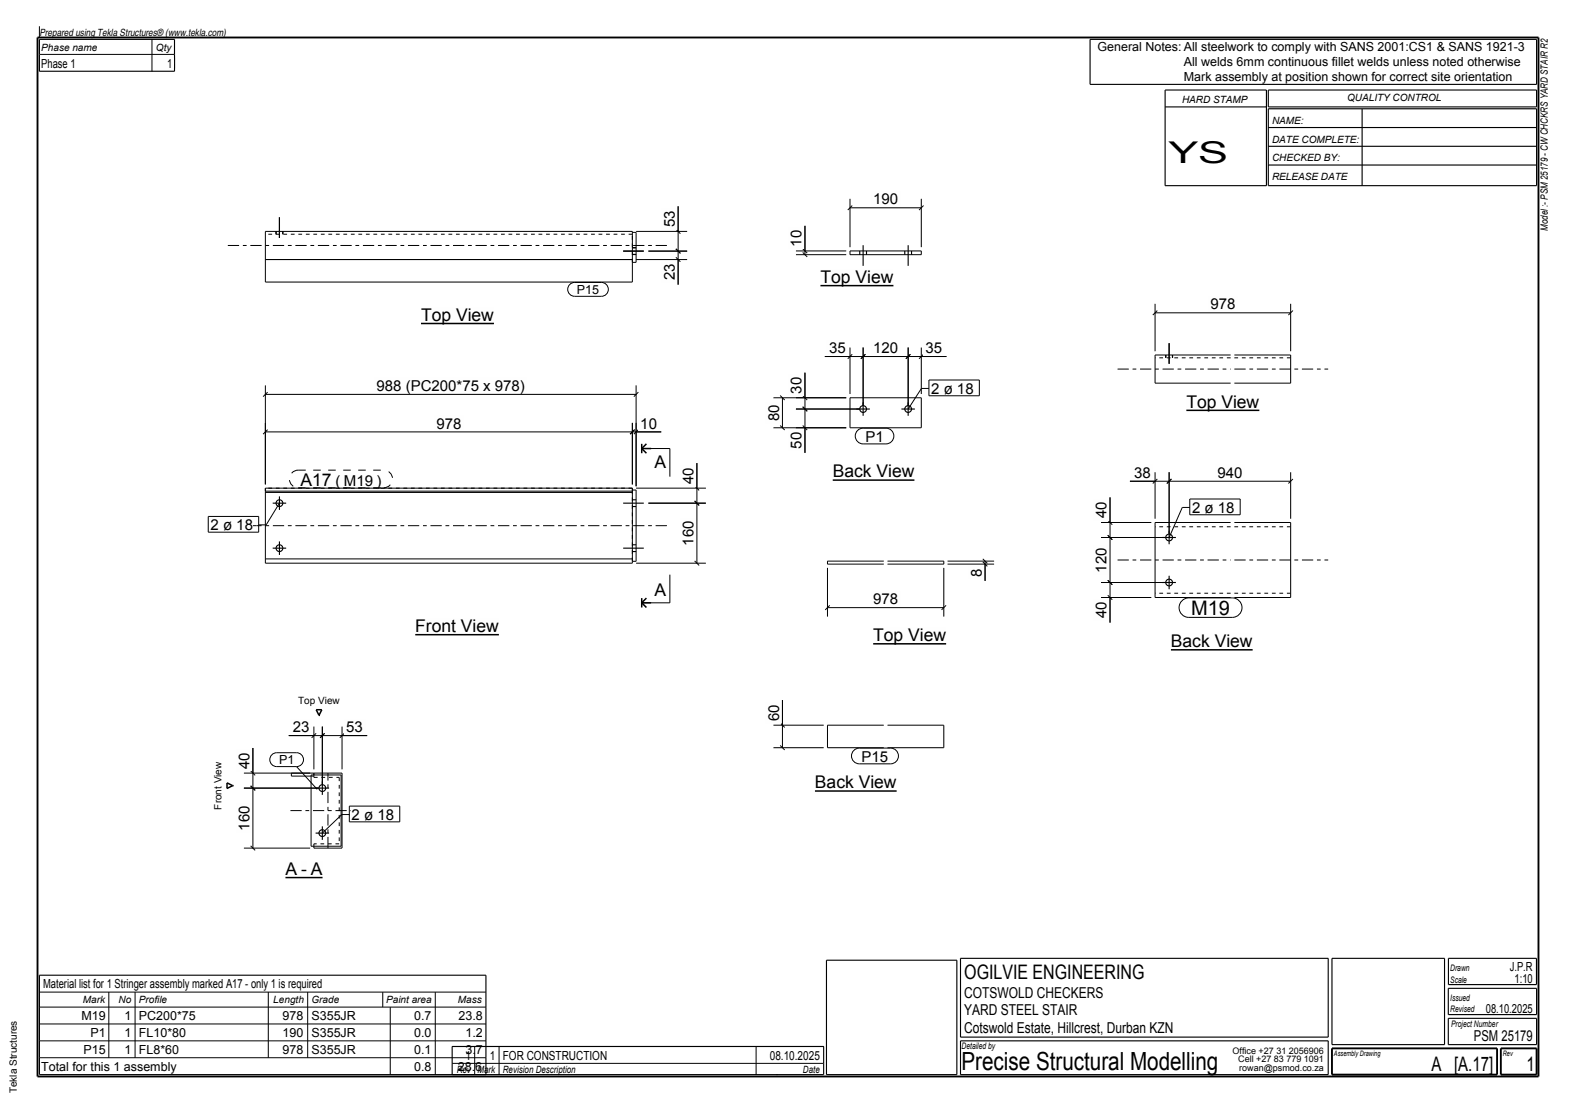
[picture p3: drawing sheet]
<svg xmlns="http://www.w3.org/2000/svg" width="420mm" height="297mm" viewBox="0 0 420 297" stroke-linecap="round" stroke-linejoin="round" font-family="sans-serif">
<path d="M10 10h400v277h-400z" fill="none" stroke="#000" stroke-width=".5"/>
<path d="M110.7 169.2h22.3" fill="none" stroke="#000" stroke-width=".4"/>
<path d="M110.7 165h22.3v3.5h-22.3z" fill-rule="evenodd" fill="#fefefb"/>
<path d="M112.2 86.2h19.4" fill="none" stroke="#000" stroke-width=".4"/>
<path d="M112.2 82h19.4v3.5h-19.4z" fill-rule="evenodd" fill="#fefefb"/>
<path d="M76.1 234h9.9" fill="none" stroke="#000" stroke-width=".4"/>
<g fill="#fefefb">
<path d="M76.1 229.7h3.1v3.5h-3.1z" fill-rule="evenodd"/>
<path d="M80.2 229.7h1.6v3.5h-1.6z" fill-rule="evenodd"/>
<path d="M82.8 229.7h3.2v3.5h-3.2z" fill-rule="evenodd"/>
</g>
<path d="M218.6 76.1h19.5M84.3 189.2h1.5l-.8 1.5zM60.5 208.7l1.5 .8-1.5 .7z" fill="none" stroke="#000" stroke-width=".4"/>
<path d="M218.6 71.9h19.5v3.5h-19.5z" fill-rule="evenodd" fill="#fefefb"/>
<path d="M221.9 128h21.8" fill="none" stroke="#000" stroke-width=".4"/>
<path d="M221.9 123.7h21.8v3.5h-21.8z" fill-rule="evenodd" fill="#fefefb"/>
<path d="M232.7 171.6h19.4" fill="none" stroke="#000" stroke-width=".4"/>
<path d="M232.7 167.4h19.4v3.5h-19.4z" fill-rule="evenodd" fill="#fefefb"/>
<path d="M217.2 210.9h21.8" fill="none" stroke="#000" stroke-width=".4"/>
<path d="M217.2 206.6h21.8v3.5h-21.8z" fill-rule="evenodd" fill="#fefefb"/>
<path d="M316.2 109.4h19.4" fill="none" stroke="#000" stroke-width=".4"/>
<path d="M316.2 105.2h19.4v3.5h-19.4z" fill-rule="evenodd" fill="#fefefb"/>
<path d="M312 173.2h21.8" fill="none" stroke="#000" stroke-width=".4"/>
<path d="M312 169h21.8v3.5h-21.8z" fill-rule="evenodd" fill="#fefefb"/>
<g fill="none" stroke="#000" stroke-width=".27" stroke-dasharray="1 1 1 1" stroke-linecap="butt">
<path d="M168.5 69.9v-8M168.5 62.4h-97.8M328 95.4h-20.2M344 95.4h-15M70.7 130.1v.8M168.5 130.9v-.3M168.5 130.6v-.5M168.5 130.1h-97.8M168.5 149.6v-18.7M328 140.4h-20.2M328 158.2h-20.2M344 140.4h-15"/>
<path d="M344 158.2h-15M82.9 206.9h.7M83.6 206.6v.3M83.6 206.9v.4M83.6 207.3h6.8M90.4 207.3v17.7M83.6 225.6v-.6M90.4 225h-6.8"/>
</g>
<g fill="none" stroke="#000" stroke-width=".27">
<path d="M10.5 7v3M10.5 14.5h36M40.5 10.5v8.5M180.7 55v20.9M226.5 53v12.9M226.5 55.4h19M227.1 54.8l-1.2 1.2M245.5 53v12.9M246.1 54.8l-1.2 1.2M70.7 61.7h97.8v13.5h-97.8zM70.7 69.2h97.8M168.5 61.9h1v8h-1"/>
<path d="M169.5 69.2h13.6M169.5 61.7h13.6M172.8 66.9h10.3M180.1 66.3l1.2 1.2M180.1 61.1l1.2 1.2M180.1 68.6l1.2 1.2M212.1 66.9h13.4M212.1 67.9h13.4M213.9 67.3l1.2 1.2M213.9 66.3l1.2 1.2M214.5 60.2v7.7M226.5 66.9h19v1h-19z"/>
<path d="M214.5 99.4v21.3M219.8 95.1h32.4M226.5 92.7v12.4M227.1 94.4l-1.2 1.3M230 92.7v15.4M230.6 94.4l-1.2 1.3M242 92.7v15.4M242.6 94.4l-1.2 1.3M245.5 92.7v12.4M246.1 94.4l-1.2 1.3M307.8 81v12.7M307.8 83.4h36.2"/>
<path d="M308.4 82.8l-1.2 1.2M328 94.7h-20.2v7.5h20.2M329 94.7h15v7.5h-15M344 81v12.7M344.6 82.8l-1.2 1.2M70.7 102.7v26.4M70.7 115.1h105.5M70.7 105.1h98.8M71.3 114.5l-1.2 1.2M71.3 104.5l-1.2 1.2M168.5 112.7v16.4M169.1 114.5l-1.2 1.2"/>
<path d="M169.5 102.7v26.9M170.1 114.5l-1.2 1.2M170.1 104.5l-1.2 1.2M171 119.6h7.5v7.5M206.1 106.1h19.4M206.1 114h19.4M207.9 113.4l1.2 1.2M207.9 105.5l1.2 1.2M208.5 106.1v7.9M212.1 109.1h16.9M213.9 108.4l1.2 1.3M213.9 105.5l1.2 1.2"/>
<path d="M213.9 113.4l1.2 1.2M226.5 106.1h19v7.9h-19zM247.6 103.6h-2l-3.6 5.5M70.7 130.1h97.8v20h-97.8zM70.7 130.9h97.8M70.7 131.3h97.8M74.5 134.1l-3.6 5.8h-2M168.5 130.6h1v19h-1M169.5 130.1h18.6M172.8 134.1h15.3M185.1 133.5l1.2 1.2M185.1 129.5l1.2 1.2"/>
<path d="M185.7 123.5v26.6M293.4 139.3h13.4M295.2 138.7l1.2 1.2M295.8 132.6v33.4M301.1 128.3h42.9M307.8 125.9v12.4M308.4 127.7l-1.2 1.2M311.6 125.9v16.4M312.2 127.7l-1.2 1.2M317.1 135.3h-2l-3.5 8M328 139.3h-20.2v20h20.2M329 139.3h15v20h-15"/>
<path d="M344 125.9v12.4M344.6 127.7l-1.2 1.2M70.7 149h97.8M169.5 150.1h18.6M178.5 153.2v7.5h-7.5M185.1 149.5l1.2 1.2M220.5 151.4v13M235.5 149.6h-15v.8h15M236.5 149.6h15v.8h-15M251.5 151.4v13M252.5 149.6h12.4M252.5 150.4h12.4"/>
<path d="M261.9 149.8l1.2 1.2M261.9 149l1.2 1.2M262.5 149.6v5.3M293.4 159.3h13.4M293.4 143.3h17.2M293.4 155.3h17.2M295.2 142.7l1.2 1.2M295.2 154.7l1.2 1.2M295.2 158.7l1.2 1.2M220.5 162h31M221.1 161.4l-1.2 1.2M252.1 161.4l-1.2 1.2"/>
<path d="M67.4 199.4v26.7M77 196.1h20.8M83.6 193.7v11.4M84.2 195.5l-1.1 1.2M85.9 193.7v15.4M86.5 195.5l-1.2 1.2M91.2 193.7v11.4M91.7 195.5l-1.1 1.2M206.1 193.3h13.4M206.1 199.3h13.4M207.9 198.7l1.2 1.2M207.9 192.7l1.2 1.2"/>
<path d="M208.5 186.6v12.7M235.5 193.3h-15v6h15M236.5 193.3h15v6h-15M65 206.1h26.2v20h-7.6v-.5M65 210.1h19.9M66.8 209.5l1.2 1.2M66.8 205.5l1.2 1.2M77.6 206.1v.8h5.3M79 204.4l5.5 6M82.9 206.6h8v19h-8zM83.6 206.1v.5M93.1 217.2h-2l-5.2 4.9"/>
<path d="M65 226.1h17.6M66.8 225.5l1.2 1.2M10.5 264.5h119M10.5 268.5h119M10.5 273h119M10.5 277.5h119M29 264.5v17.5M36 264.5v17.5M71.5 264.5v17.5M82 264.5v17.5M102 264.5v4M104 268.5v18"/>
<path d="M116 264.5v22M120.5 279h99M126.5 279v7.5M133 279v7.5M201.5 279v7.5M10.5 282h119M120.5 283.5h99M207 286.5h.1"/>
</g>
<path d="M60.7 65.4h117.8M297.8 98.4h30.2M329 98.4h25M60.7 140.1h117.8M297.8 149.3h30.2M329 149.3h25M77.4 216.1h20M87.4 226.1v-20" fill="none" stroke="#000" stroke-width=".27" stroke-dasharray="3 1 1 1" stroke-linecap="butt"/>
<g fill="none" stroke="#000" stroke-width=".3">
<path d="M10.5 10.5h36v8.5h-36zM290.5 10.5h119v12h-119zM310.5 24h27v25.5h-27zM310.5 28.5h27M338 24h71.5v4.5h-71.5zM338 29h71.5v20.5h-71.5zM338 34h71.5M338 39h71.5M363 29v20.5M74.5 57.9v5.5M338 44h71.5M73.6 61.7v.7"/>
<path d="M75.4 61.7v.7M166.1 66.9h5.5M168.5 67.8h1M168.5 66h1M229.1 66.9v1M230 65.4v5.5M230.9 66.9v1M241.1 66.9v1M242 65.4v5.5M242.9 66.9v1M310.7 94.7v.7M311.6 91.5v5.5"/>
<path d="M312.5 94.7v.7M228.2 109.1h3.6M230 107.2v3.6M240.2 109.1h3.6M242 107.2v3.6M72.7 134.1h3.6M74.5 132.3v3.6M166.1 134.1h5.5M168.5 135h1M168.5 133.2h1M72.7 146.1h3.6M74.5 144.3v3.6"/>
<path d="M166.1 146.1h5.5M168.5 147h1M168.5 145.2h1M309.8 155.3h3.6M309.8 143.3h3.6M311.6 141.5v3.6M311.6 153.5v3.6M84.1 210.1h3.6M85.9 208.3v3.6M84.1 222.1h3.6M85.9 220.3v3.6M220.2 256h34.8v30.5h-34.8z"/>
<path d="M256 255.5h98v21h-98zM355 255.5h30v23h-30zM386 255.5h23.5v7h-23.5zM256 277.5h98v9h-98zM386 263.5h23.5v7h-23.5zM386 271.5h23.5v7h-23.5zM120.5 286.5v-7.5h99v7.5h-209v-26.5h119v26.5"/>
<circle cx="230" cy="109.1" r=".9"/>
<circle cx="242" cy="109.1" r=".9"/>
<circle cx="74.5" cy="134.1" r=".9"/>
<circle cx="74.5" cy="146.1" r=".9"/>
<circle cx="311.6" cy="143.3" r=".9"/>
<circle cx="311.6" cy="155.3" r=".9"/>
<circle cx="85.9" cy="210.1" r=".9"/>
<circle cx="85.9" cy="222.1" r=".9"/>
</g>
<path d="M355 279.5h44v7h-44zM400 279.5h9.5v7h-9.5z" fill="none" stroke="#000" stroke-width=".5"/>
<g fill="#fefefb">
<path d="M56.1 138.3h11.3v3h-11.3z" fill-rule="evenodd"/>
<path d="M56.1 138.3h11.3v3h-11.3z" fill-rule="evenodd"/>
</g>
<path d="M68.3 138.3v3" fill="none" stroke="#fefefb" stroke-width=".27"/>
<path d="M55.5 137.7h13.4v4.2h-13.4z" fill="none" stroke="#000" stroke-width=".27"/>
<path d="M174.4 155.5h3.1v3.5h-3.1z" fill-rule="evenodd" fill="#fefefb"/>
<path d="M171 159.5v2.5M172.3 159.5l-1.3 1.2M171 160.7h2.5M171 160.7l1.3 1.3" fill="none" stroke="#000" stroke-width=".4"/>
<path d="M174.4 121.3h3.1v3.5h-3.1z" fill-rule="evenodd" fill="#fefefb"/>
<path d="M171 119.6h2.5M171 119.6l1.3 1.2M171 118.3v2.5M172.3 118.3l-1.3 1.3" fill="none" stroke="#000" stroke-width=".4"/>
<g fill="#fefefb">
<path d="M80.1 125.9h8.3v3.5h-8.3z" fill-rule="evenodd"/>
<path d="M80.1 125.9h8.3v3.5h-8.3z" fill-rule="evenodd"/>
<path d="M89.4 126.4h1.4v3h-1.4z" fill-rule="evenodd"/>
<path d="M89.4 126.4h1.4v3h-1.4z" fill-rule="evenodd"/>
<path d="M91.7 126.4h7.7v3h-7.7z" fill-rule="evenodd"/>
<path d="M91.7 126.4h7.7v3h-7.7z" fill-rule="evenodd"/>
<path d="M100.3 126.4h1.4v3h-1.4z" fill-rule="evenodd"/>
<path d="M100.3 126.4h1.4v3h-1.4z" fill-rule="evenodd"/>
</g>
<path d="M79.5 130h22.8M79.5 125.3h22.8M79.5 125.3a2.35 2.35 0 0 0-2.4 2.4 2.35 2.35 0 0 0 2.4 2.3M102.3 130a2.35 2.35 0 0 0 2.3-2.3 2.35 2.35 0 0 0-2.3-2.4" fill="none" stroke="#000" stroke-width=".27" stroke-dasharray="2 2" stroke-linecap="butt"/>
<g fill="#fefefb">
<path d="M181.2 124h4.2v5.6h-4.2z" fill-rule="evenodd"/>
<path d="M181.2 138.2h4.2v7.9h-4.2z" fill-rule="evenodd"/>
<path d="M170 110.6h5.7v4.2h-5.7z" fill-rule="evenodd"/>
<path d="M115.7 110.6h7.9v4.2h-7.9z" fill-rule="evenodd"/>
<path d="M99.7 100.6h40.8v4.2h-40.8z" fill-rule="evenodd"/>
<path d="M153.7 75.9h6v2.5h-6z" fill-rule="evenodd"/>
<path d="M153.7 75.9h6v2.5h-6z" fill-rule="evenodd"/>
</g>
<path d="M151.8 75.8l1.3-.5h7.2a1.85 1.85 0 0 1 1.8 1.8 1.85 1.85 0 0 1-1.8 1.9h-7.2a1.85 1.85 0 0 1-1.7-1.1 1.85 1.85 0 0 1 .4-2.1z" fill="none" stroke="#000" stroke-width=".27"/>
<g fill="#fefefb">
<path d="M176.2 55.5h4.2v5.7h-4.2z" fill-rule="evenodd"/>
<path d="M176.2 69.7h4.2v5.7h-4.2z" fill-rule="evenodd"/>
<path d="M74.4 201.3h4v2.5h-4z" fill-rule="evenodd"/>
<path d="M74.4 201.3h4v2.5h-4z" fill-rule="evenodd"/>
</g>
<path d="M72.4 201.2l1.4-.5h5.2a1.85 1.85 0 0 1 1.9 1.8 1.85 1.85 0 0 1-1.9 1.9h-5.2a1.85 1.85 0 0 1-1.8-1.2 1.85 1.85 0 0 1 .4-2z" fill="none" stroke="#000" stroke-width=".27"/>
<g fill="#fefefb">
<path d="M93.7 215.5h11.3v3h-11.3z" fill-rule="evenodd"/>
<path d="M93.7 215.5h11.3v3h-11.3z" fill-rule="evenodd"/>
</g>
<path d="M105.9 215.5v3" fill="none" stroke="#fefefb" stroke-width=".27"/>
<path d="M93.1 214.9h13.4v4.2h-13.4z" fill="none" stroke="#000" stroke-width=".27"/>
<g fill="#fefefb">
<path d="M62.9 199.9h4.2v5.7h-4.2z" fill-rule="evenodd"/>
<path d="M62.9 214.2h4.2v7.8h-4.2z" fill-rule="evenodd"/>
<path d="M91.7 191.6h5.6v4.2h-5.6z" fill-rule="evenodd"/>
<path d="M77.5 191.6h5.6v4.2h-5.6z" fill-rule="evenodd"/>
<path d="M232.1 50.9h7.9v4.2h-7.9z" fill-rule="evenodd"/>
<path d="M210 60.7h4.2v5.7h-4.2z" fill-rule="evenodd"/>
<path d="M230.6 114.7h4.9v3.1h-4.9z" fill-rule="evenodd"/>
<path d="M230.6 114.7h4.9v3.1h-4.9z" fill-rule="evenodd"/>
</g>
<path d="M228.5 114.8l1-.6h.5h6.1a2.1 2.1 0 0 1 2.1 2 2.1 2.1 0 0 1-2.1 2.1h-6.1a2.1 2.1 0 0 1-1.9-1.2 2.1 2.1 0 0 1 .4-2.3z" fill="none" stroke="#000" stroke-width=".27"/>
<g fill="#fefefb">
<path d="M248.2 101.9h11.3v3h-11.3z" fill-rule="evenodd"/>
<path d="M248.2 101.9h11.3v3h-11.3z" fill-rule="evenodd"/>
</g>
<path d="M260.4 101.9v3" fill="none" stroke="#fefefb" stroke-width=".27"/>
<path d="M247.6 101.3h13.4v4.2h-13.4z" fill="none" stroke="#000" stroke-width=".27"/>
<g fill="#fefefb">
<path d="M210 99.9h4.2v5.6h-4.2z" fill-rule="evenodd"/>
<path d="M204 107.2h4.2v5.7h-4.2z" fill-rule="evenodd"/>
<path d="M210 114.6h4.2v5.6h-4.2z" fill-rule="evenodd"/>
<path d="M246 90.5h5.7v4.3h-5.7z" fill-rule="evenodd"/>
<path d="M232.1 90.5h7.9v4.3h-7.9z" fill-rule="evenodd"/>
<path d="M220.3 90.5h5.7v4.3h-5.7z" fill-rule="evenodd"/>
<path d="M258 150.9h4.2v3.4h-4.2z" fill-rule="evenodd"/>
<path d="M232.1 157.5h7.9v4.2h-7.9z" fill-rule="evenodd"/>
<path d="M229.6 200h7.1v3h-7.1z" fill-rule="evenodd"/>
<path d="M229.6 200h7.1v3h-7.1z" fill-rule="evenodd"/>
</g>
<path d="M227.5 200.1l1-.6 .5-.1h8.3a2.1 2.1 0 0 1 2.1 2.1 2.1 2.1 0 0 1-2.1 2.1h-8.3a2.1 2.1 0 0 1-1.9-1.3 2.1 2.1 0 0 1 .4-2.2z" fill="none" stroke="#000" stroke-width=".27"/>
<g fill="#fefefb">
<path d="M204 187.2h4.2v5.6h-4.2z" fill-rule="evenodd"/>
<path d="M322 78.9h7.8v4.2h-7.8z" fill-rule="evenodd"/>
<path d="M323.8 123.8h7.9v4.2h-7.9z" fill-rule="evenodd"/>
<path d="M317.4 160h10.4v4h-10.4z" fill-rule="evenodd"/>
<path d="M317.4 160h10.4v4h-10.4z" fill-rule="evenodd"/>
</g>
<path d="M314.8 160.4a2.6 2.6 0 0 1 2-1h11.6a2.6 2.6 0 0 1 2.6 2.6 2.6 2.6 0 0 1-2.6 2.6h-11.6a2.6 2.6 0 0 1-2.3-1.5 2.6 2.6 0 0 1 .3-2.7z" fill="none" stroke="#000" stroke-width=".27"/>
<g fill="#fefefb">
<path d="M317.7 133.6h11.3v3h-11.3z" fill-rule="evenodd"/>
<path d="M317.7 133.6h11.3v3h-11.3z" fill-rule="evenodd"/>
</g>
<path d="M329.9 133.6v3" fill="none" stroke="#fefefb" stroke-width=".27"/>
<path d="M317.1 133h13.4v4.2h-13.4z" fill="none" stroke="#000" stroke-width=".27"/>
<g fill="#fefefb">
<path d="M301.6 123.8h5.7v4.2h-5.7z" fill-rule="evenodd"/>
<path d="M291.3 133.1h4.2v5.7h-4.2z" fill-rule="evenodd"/>
<path d="M291.3 145.4h4.2v7.8h-4.2z" fill-rule="evenodd"/>
<path d="M291.3 159.8h4.2v5.7h-4.2z" fill-rule="evenodd"/>
</g>
<text font-size="8" x="311.4" y="43.5">YS</text>
<text font-size="6.7" x="256.3" y="285.3">Precise Structural Modelling</text>
<g font-size="5.3">
<text x="317.4" y="164">M19</text>
<text x="257" y="261">OGILVIE ENGINEERING</text>
<text x="381.5" y="285.5">A [A.17]</text>
<text x="406.8" y="285.5">1</text>
</g>
<g font-size="4.7">
<text x="218.6" y="75.4">Top View</text>
<text x="112.2" y="85.5">Top View</text>
<text x="316.2" y="108.6">Top View</text>
<text x="174.4" y="124.8">A</text>
<text x="80.1" y="129.4">A17</text>
<text x="221.9" y="127.2">Back View</text>
<text x="174.4" y="159">A</text>
<text x="110.7" y="168.5">Front View</text>
<text x="232.7" y="170.9">Top View</text>
<text x="312" y="172.5">Back View</text>
<text x="217.2" y="210.1">Back View</text>
<text x="76.1" y="233.2">A</text>
<text x="80.2" y="233.2">-</text>
<text x="82.8" y="233.2">A</text>
</g>
<g font-size="4">
<text x="232.7" y="54.5">190</text>
<text x="179.8" y="60.6" transform="rotate(-90 179.8 60.6)">53</text>
<text x="213.6" y="65.8" transform="rotate(-90 213.6 65.8)">10</text>
<text x="179.8" y="74.8" transform="rotate(-90 179.8 74.8)">23</text>
<text x="322.6" y="82.5">978</text>
<text x="220.9" y="94.2">35</text>
<text x="232.7" y="94.2">120</text>
<text x="246.6" y="94.2">35</text>
<text x="100.3" y="104.2">988 (PC200*75 x 978)</text>
<text x="213.6" y="104.9" transform="rotate(-90 213.6 104.9)">30</text>
<text x="248.2" y="104.9">2 ø 18</text>
<text x="207.6" y="112.3" transform="rotate(-90 207.6 112.3)">80</text>
<text x="116.3" y="114.2">978</text>
<text x="170.6" y="114.2">10</text>
<text x="213.6" y="119.6" transform="rotate(-90 213.6 119.6)">50</text>
<text x="230.6" y="117.7">P1</text>
<text x="89.4" y="129.4">( M19 )</text>
<text x="184.8" y="129" transform="rotate(-90 184.8 129)">40</text>
<text x="302.2" y="127.4">38</text>
<text x="324.4" y="127.4">940</text>
<text x="317.7" y="136.6">2 ø 18</text>
<text x="56.1" y="141.3">2 ø 18</text>
<text x="294.9" y="138.2" transform="rotate(-90 294.9 138.2)">40</text>
<text x="184.8" y="145.5" transform="rotate(-90 184.8 145.5)">160</text>
<text x="261.6" y="153.7" transform="rotate(-90 261.6 153.7)">8</text>
<text x="294.9" y="152.6" transform="rotate(-90 294.9 152.6)">120</text>
<text x="232.7" y="161.1">978</text>
<text x="294.9" y="164.9" transform="rotate(-90 294.9 164.9)">40</text>
<text x="78.1" y="195.2">23</text>
<text x="92.3" y="195.2">53</text>
<text x="207.6" y="192.2" transform="rotate(-90 207.6 192.2)">60</text>
<text x="229.6" y="203">P15</text>
<text x="66.5" y="205" transform="rotate(-90 66.5 205)">40</text>
<text x="66.5" y="221.4" transform="rotate(-90 66.5 221.4)">160</text>
<text x="93.7" y="218.5">2 ø 18</text>
<text x="257" y="266">COTSWOLD CHECKERS</text>
<text x="257" y="270.5">YARD STEEL STAIR</text>
<text x="257" y="275.5">Cotswold Estate, Hillcrest, Durban KZN</text>
<text x="392.8" y="277.5">PSM 25179</text>
</g>
<g font-size="3.3">
<text x="11" y="18">Phase 1</text>
<text x="44.5" y="18">1</text>
<text x="292.5" y="13.5">General Notes: All steelwork to comply with SANS 2001:CS1 &amp; SANS 1921-3</text>
<text x="315.5" y="17.5">All welds 6mm continuous fillet welds unless noted otherwise</text>
<text x="315.5" y="21.5">Mark assembly at position shown for correct site orientation</text>
<text x="153.7" y="78.4">P15</text>
<text x="74.4" y="203.8">P1</text>
<text x="11.5" y="263.5">Material list for 1 Stringer assembly marked A17 - only 1 is required</text>
<text x="402.4" y="258.7">J.P.R</text>
<text x="403.6" y="262">1:10</text>
<text x="21.7" y="272">M19</text>
<text x="33.1" y="272">1</text>
<text x="37" y="272">PC200*75</text>
<text x="75.3" y="272">978 S355JR</text>
<text x="110.4" y="272">0.7</text>
<text x="122.2" y="272">23.8</text>
<text x="396" y="270">08.10.2025</text>
<text x="22.2" y="281">P15</text>
<text x="24.1" y="276.5">P1</text>
<text x="33.1" y="281">1</text>
<text x="33.1" y="276.5">1</text>
<text x="37" y="281">FL8*60</text>
<text x="37" y="276.5">FL10*80</text>
<text x="75.3" y="281">978 S355JR</text>
<text x="75.3" y="276.5">190 S355JR</text>
<text x="110.4" y="281">0.1</text>
<text x="110.4" y="276.5">0.0</text>
<text x="124" y="281">3.7</text>
<text x="124" y="276.5">1.2</text>
<text x="11" y="285.5">Total for this 1 assembly</text>
<text x="110.4" y="285.5">0.8</text>
<text x="122" y="285.5">28.6</text>
<text x="124" y="282.5">1</text>
<text x="130.5" y="282.5">1 FOR CONSTRUCTION</text>
<text x="205.2" y="282.5">08.10.2025</text>
</g>
<g font-size="2.7">
<text x="10.5" y="9.5">Prepared using Tekla Structures® (www.tekla.com)</text>
<text x="11" y="13.5">Phase name</text>
<text x="41.6" y="13.5">Qty</text>
<text x="315" y="27.5">HARD STAMP</text>
<text x="359" y="27">QUALITY CONTROL</text>
<text x="339" y="33">NAME:</text>
<text x="339" y="38">DATE COMPLETE:</text>
<text x="339" y="43">CHECKED BY:</text>
<text x="339" y="48">RELEASE DATE</text>
<text x="412.5" y="61.5" transform="rotate(-90 412.5 61.5)">Model :- PSM 25179 - CW CHCKRS YARD STAIR R2</text>
<text x="79.5" y="187.7">Top View</text>
<text x="59" y="215.8" transform="rotate(-90 59 215.8)">Front View</text>
<text x="22.1" y="267.5">Mark</text>
<text x="31.6" y="267.5">No</text>
<text x="37" y="267.5">Profile</text>
<text x="72.8" y="267.5">Length</text>
<text x="83" y="267.5">Grade</text>
<text x="102.9" y="267.5">Paint area</text>
<text x="122" y="267.5">Mass</text>
<text x="121.7" y="286">Rev</text>
<text x="127.3" y="286">Mark</text>
<text x="134" y="286">Revision Description</text>
<text x="214" y="286">Date</text>
<text x="4.5" y="291.5" transform="rotate(-90 4.5 291.5)">Tekla Structures</text>
</g>
<g font-size="2.4">
<text x="386.5" y="262">Scale</text>
<text x="386.5" y="258.7">Drawn</text>
<text x="386.5" y="266.8">Issued</text>
<text x="386.5" y="269.8">Revised</text>
<text x="386.7" y="273.7">Project Number</text>
<text x="256.3" y="279.7">Detailed by</text>
<text x="328.5" y="281">Office +27 31 2056906</text>
<text x="330" y="283.3">Cell +27 83 779 1091</text>
<text x="330.3" y="285.5">rowan@psmod.co.za</text>
</g>
<g font-size="2">
<text x="355.5" y="281.5">Assembly Drawing</text>
<text x="400.5" y="281.5">Rev</text>
</g>
</svg>
